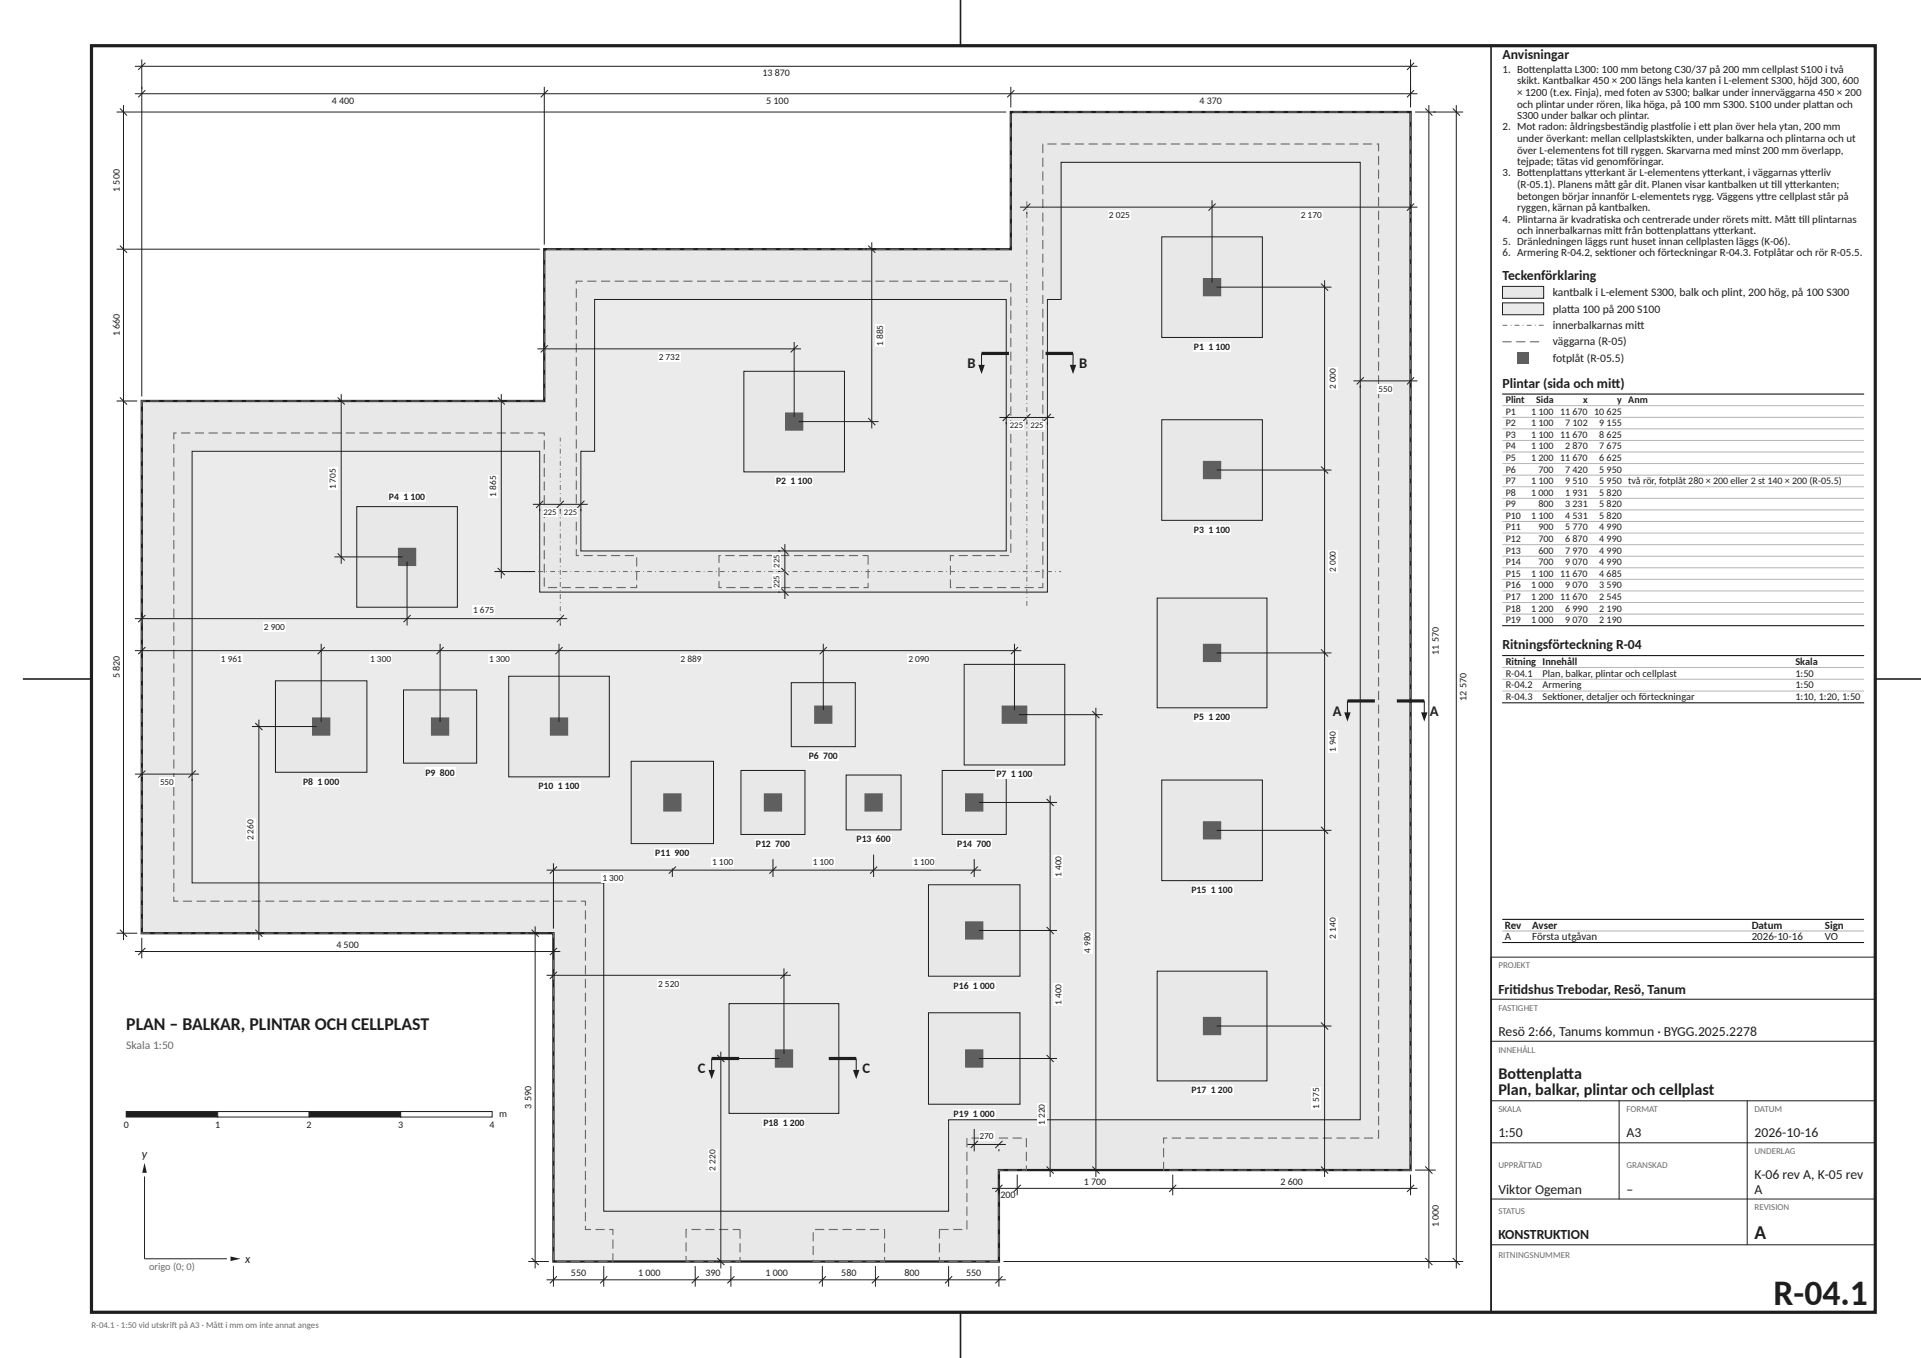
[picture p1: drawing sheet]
<svg xmlns="http://www.w3.org/2000/svg" width="420mm" height="297mm" viewBox="0 0 420 297" stroke-linecap="round" stroke-linejoin="round" font-family="sans-serif">
<path d="M20 10h390v277h-390z" fill="none" stroke="#1e1e1e" stroke-width=".7" stroke-linecap="butt"/>
<path d="M210 0v10M326 10v277M5 148.5h15M410 148.5h10M210 287v10" fill="none" stroke="#1e1e1e" stroke-width=".35"/>
<path d="M31 87.7h88v-33.2h102v-30h87.4v231.4h-90v20h-97.4v-71.8h-90z" fill="#ecebe7"/>
<path d="M31 87.7h88v-33.2h102v-30h87.4v231.4h-90v20h-97.4v-71.8h-90z" fill="#f6e3df" stroke="#1e1e1e" stroke-width=".22"/>
<g fill="#ecebe7" stroke="#1e1e1e" stroke-width=".22">
<path d="M42 98.7h76v30.8h111v-64h3v-30h65.4v209.4h-90v20h-75.4v-71.8h-90z"/>
<path d="M130 65.5h90v55h-93v-21.8h3z"/>
</g>
<g fill="#f6e3df" stroke="#1e1e1e" stroke-width=".22">
<path d="M159.4 219.5h24v24h-24z"/>
<path d="M253 212.4h24v24h-24z"/>
<path d="M253 130.8h24v24h-24z"/>
<path d="M111.2 147.9h22v22h-22z"/>
<path d="M78 110.8h22v22h-22z"/>
<path d="M162.6 81.2h22v22h-22z"/>
<path d="M254 170.6h22v22h-22z"/>
<path d="M210.8 145.3h22v22h-22z"/>
<path d="M254 91.8h22v22h-22z"/>
<path d="M254 51.8h22v22h-22z"/>
<path d="M60.2 148.9h20v20h-20z"/>
<path d="M203 221.5h20v20h-20z"/>
<path d="M203 193.5h20v20h-20z"/>
<path d="M138 166.5h18v18h-18z"/>
<path d="M88.2 150.9h16v16h-16z"/>
<path d="M162 168.5h14v14h-14z"/>
<path d="M173 149.3h14v14h-14z"/>
<path d="M206 168.5h14v14h-14z"/>
<path d="M185 169.5h12v12h-12z"/>
</g>
<path d="M31 87.7h88v-33.2h102v-30h87.4v231.4h-90v20h-97.4v-71.8h-90z" fill="none" stroke="#1e1e1e" stroke-width=".5"/>
<path d="M189.8 121.5v7h-32.6v-7h32.6M121 268.9v-64.8h-90v-116.4h88v-33.2h102v-30h87.4v231.4h-54v-7h47v-217.4h-73.4v97h-20.2v-7h13.2v-60h-95v60h13.2v7h-20.2v-33.8h-81v102.4h90v71.8h6v7h-13v-7M161.8 268.9v7h-11.8v-7h11.8M193.4 268.9v7h-15.6v-7h15.6M205.4 268.9h6v-20h13v7h-6v20h-13v-7" fill="none" stroke="#6b6b6b" stroke-width=".25" stroke-dasharray="2 1" stroke-linecap="butt"/>
<path d="M263 60.8h4v4h-4z" fill="#5a5f66"/>
<path d="M260.9 74.8h8.2v2.1h-8.2z" fill="#fff"/>
<path d="M171.6 90.2h4v4h-4z" fill="#5a5f66"/>
<path d="M169.5 104.2h8.3v2.1h-8.3z" fill="#fff"/>
<path d="M263 100.8h4v4h-4z" fill="#5a5f66"/>
<path d="M260.9 114.8h8.2v2.1h-8.2z" fill="#fff"/>
<path d="M87 119.8h4v4h-4z" fill="#5a5f66"/>
<path d="M84.9 107.7h8.2v2.1h-8.2z" fill="#fff"/>
<path d="M263 140.8h4v4h-4z" fill="#5a5f66"/>
<path d="M260.9 155.8h8.2v2.1h-8.2z" fill="#fff"/>
<path d="M178 154.3h4v4h-4z" fill="#5a5f66"/>
<path d="M176.6 164.3h6.8v2.1h-6.8z" fill="#fff"/>
<path d="M219 154.3h5.6v4h-5.6z" fill="#5a5f66"/>
<path d="M217.7 168.3h8.2v2.1h-8.2z" fill="#fff"/>
<path d="M68.2 156.9h4v4h-4z" fill="#5a5f66"/>
<path d="M66.1 169.9h8.3v2.1h-8.3z" fill="#fff"/>
<path d="M94.2 156.9h4v4h-4z" fill="#5a5f66"/>
<path d="M92.9 167.9h6.7v2.1h-6.7z" fill="#fff"/>
<path d="M120.2 156.9h4v4h-4z" fill="#5a5f66"/>
<path d="M117.5 170.9h9.4v2.1h-9.4z" fill="#fff"/>
<path d="M145 173.5h4v4h-4z" fill="#5a5f66"/>
<path d="M143.1 185.5h7.8v2.1h-7.8z" fill="#fff"/>
<path d="M167 173.5h4v4h-4z" fill="#5a5f66"/>
<path d="M165.1 183.5h7.8v2.1h-7.8z" fill="#fff"/>
<path d="M189 173.5h4v4h-4z" fill="#5a5f66"/>
<path d="M187.1 182.5h7.8v2.1h-7.8z" fill="#fff"/>
<path d="M211 173.5h4v4h-4z" fill="#5a5f66"/>
<path d="M209.1 183.5h7.8v2.1h-7.8z" fill="#fff"/>
<path d="M263 179.6h4v4h-4z" fill="#5a5f66"/>
<path d="M260.3 193.6h9.4v2.1h-9.4z" fill="#fff"/>
<path d="M211 201.5h4v4h-4z" fill="#5a5f66"/>
<path d="M208.3 214.5h9.4v2.1h-9.4z" fill="#fff"/>
<path d="M263 222.4h4v4h-4z" fill="#5a5f66"/>
<path d="M260.3 237.4h9.4v2.1h-9.4z" fill="#fff"/>
<path d="M169.4 229.5h4v4h-4z" fill="#5a5f66"/>
<path d="M166.7 244.5h9.4v2.1h-9.4z" fill="#fff"/>
<path d="M211 229.5h4v4h-4z" fill="#5a5f66"/>
<path d="M208.3 242.5h9.4v2.1h-9.4z" fill="#fff"/>
<g fill="none" stroke="#1e1e1e" stroke-width=".22">
<path d="M29.5 14.5h280.4M31 13v73.7M31.8 19.7l-1.6 1.6M31.8 13.7l-1.6 1.6M119 19v34.5M119.8 19.7l-1.6 1.6M221 19v4.5M221.8 19.7l-1.6 1.6M308.4 13v10.5M309.2 19.7l-1.6 1.6M309.2 13.7l-1.6 1.6M25.5 24.5h194.5"/>
<path d="M26.2 23.7l1.6 1.6M27 23v182.6M29.5 20.5h280.4M309.4 24.5h10.5M311.6 23.7l1.6 1.6M312.4 23v254.4M317.6 23.7l1.6 1.6M318.4 23v254.4M25.5 54.5h92.5M26.2 53.7l1.6 1.6M25.5 87.7h4.5M26.2 86.9l1.6 1.6"/>
<path d="M29.5 169.3h14M31 170.3v.5M31.8 168.5l-1.6 1.6M42 170.3v.5M42.8 168.5l-1.6 1.6M25.5 204.1h4.5M26.2 203.3l1.6 1.6M29.5 208.1h93M31 205.1v4.5M31.8 207.3l-1.6 1.6M115.5 204.1h4.5M116.2 203.3l1.6 1.6"/>
<path d="M117 202.6v74.8M121 205.1v4.5M121.8 207.3l-1.6 1.6M216.9 259.9h93M218.4 256.9v4.5M219.2 259.1l-1.6 1.6M222.4 256.9v4.5M223.2 259.1l-1.6 1.6M256.4 256.9v4.5M257.2 259.1l-1.6 1.6M308.4 256.9v4.5M309.2 259.1l-1.6 1.6"/>
<path d="M309.4 255.9h4.5M311.6 255.1l1.6 1.6M115.5 275.9h4.5M116.2 275.1l1.6 1.6M119.5 279.9h100.4M121 276.9v4.5M121.8 279.1l-1.6 1.6M132 276.9v4.5M132.8 279.1l-1.6 1.6M152 276.9v4.5M152.8 279.1l-1.6 1.6M159.8 276.9v4.5"/>
<path d="M160.6 279.1l-1.6 1.6M179.8 276.9v4.5M180.6 279.1l-1.6 1.6M191.4 276.9v4.5M192.2 279.1l-1.6 1.6M207.4 276.9v4.5M208.2 279.1l-1.6 1.6M218.4 276.9v4.5M219.2 279.1l-1.6 1.6M219.4 275.9h100.5M311.6 275.1l1.6 1.6M317.6 275.1l1.6 1.6"/>
</g>
<path d="M34.8 170.1h3.4v2h-3.4z" fill="#fff"/>
<path d="M295.9 83.3h14M297.4 84.3v.5M298.2 82.5l-1.6 1.6M308.4 84.3v.5M309.2 82.5l-1.6 1.6" fill="none" stroke="#1e1e1e" stroke-width=".22"/>
<path d="M301.2 84.1h3.4v2h-3.4z" fill="#fff"/>
<path d="M218.5 91.3h12M220 92.3v.5M220.8 90.5l-1.6 1.6M224.5 92.3v.5M225.3 90.5l-1.6 1.6M229 92.3v.5M229.8 90.5l-1.6 1.6" fill="none" stroke="#1e1e1e" stroke-width=".22"/>
<g fill="#fff">
<path d="M220.6 92.1h3.3v1.9h-3.3z"/>
<path d="M225.1 92.1h3.3v1.9h-3.3z"/>
</g>
<path d="M116.5 110.3h12M118 111.3v.5M118.8 109.5l-1.6 1.6M122.5 111.3v.5M123.3 109.5l-1.6 1.6M127 111.3v.5M127.8 109.5l-1.6 1.6" fill="none" stroke="#1e1e1e" stroke-width=".22"/>
<g fill="#fff">
<path d="M118.6 111.1h3.3v1.9h-3.3z"/>
<path d="M123.1 111.1h3.3v1.9h-3.3z"/>
</g>
<path d="M170.8 119.7l1.6 1.6M171.6 119v12M170.1 129.5h.5M170.1 125h.5M170.1 120.5h.5M170.8 128.7l1.6 1.6M170.8 124.2l1.6 1.6" fill="none" stroke="#1e1e1e" stroke-width=".22"/>
<g fill="#fff">
<path d="M168.9 125.6h1.9v3.3h-1.9z"/>
<path d="M168.9 121.1h1.9v3.3h-1.9z"/>
</g>
<path d="M115 125h117M122.5 136.3v-40.6M224.5 132.5v-89.2" fill="none" stroke="#6b6b6b" stroke-width=".22" stroke-dasharray="1.1 .7 .2 .7" stroke-linecap="butt"/>
<g fill="none" stroke="#1e1e1e" stroke-width=".22">
<path d="M266 62.8h25.1M288.8 62l1.6 1.6M289.6 61.3v196.1M266 102.8h25.1M288.8 102l1.6 1.6M266 142.8h25.1M288.8 142l1.6 1.6M266 181.6h25.1M288.8 180.8l1.6 1.6M266 224.4h25.1M288.8 223.6l1.6 1.6M288.1 255.9h.5"/>
<path d="M288.8 255.1l1.6 1.6"/>
</g>
<g fill="#fff">
<path d="M286.8 237.7h2v4.9h-2z"/>
<path d="M290.4 200.5h2v5h-2z"/>
<path d="M290.4 159.7h2v5h-2z"/>
<path d="M290.4 120.3h2v5h-2z"/>
<path d="M290.4 80.3h2v5h-2z"/>
</g>
<path d="M223 45.3h86.9M224.5 46.3v.5M225.3 44.5l-1.6 1.6M265 43.8v18M265.8 44.5l-1.6 1.6M308.4 46.3v.5M309.2 44.5l-1.6 1.6" fill="none" stroke="#1e1e1e" stroke-width=".22"/>
<g fill="#fff">
<path d="M242.3 46.1h4.9v2h-4.9z"/>
<path d="M284.2 46.1h5v2h-5z"/>
</g>
<path d="M214 175.5h17.1M228.8 174.7l1.6 1.6M229.6 174v83.4M214 203.5h17.1M228.8 202.7l1.6 1.6M214 231.5h17.1M228.8 230.7l1.6 1.6M228.1 255.9h.5M228.8 255.1l1.6 1.6" fill="none" stroke="#1e1e1e" stroke-width=".22"/>
<g fill="#fff">
<path d="M226.8 241.2h2v5h-2z"/>
<path d="M230.4 215h2v5h-2z"/>
<path d="M230.4 187h2v5h-2z"/>
</g>
<path d="M222.8 156.3h18.3M238.8 155.5l1.6 1.6M239.6 154.8v102.6M238.1 255.9h.5M238.8 255.1l1.6 1.6" fill="none" stroke="#1e1e1e" stroke-width=".22"/>
<path d="M236.8 203.6h2v5h-2z" fill="#fff"/>
<path d="M211.5 250.3h8.4M213 246.9v4.9M213.8 249.5l-1.6 1.6M218.4 251.3v.5M219.2 249.5l-1.6 1.6" fill="none" stroke="#1e1e1e" stroke-width=".22"/>
<path d="M214 247.5h3.4v2h-3.4z" fill="#fff"/>
<path d="M156.1 231.5h14.3M156.8 230.7l1.6 1.6M157.6 230v47.4M156.1 275.9h.5M156.8 275.1l1.6 1.6" fill="none" stroke="#1e1e1e" stroke-width=".22"/>
<path d="M154.8 251.2h2v5h-2z" fill="#fff"/>
<path d="M119.5 213.3h53.4M121 214.3v.5M121.8 212.5l-1.6 1.6M171.4 211.8v18.7M172.2 212.5l-1.6 1.6" fill="none" stroke="#1e1e1e" stroke-width=".22"/>
<path d="M143.7 214.1h5v2h-5z" fill="#fff"/>
<path d="M119.5 190.3h95M121 188.8v14.3M121.8 189.5l-1.6 1.6M147 189.9v1.9M147.8 189.5l-1.6 1.6M169 187.9v3.9M169.8 189.5l-1.6 1.6M191 186.9v4.9M191.8 189.5l-1.6 1.6M213 187.9v3.9M213.8 189.5l-1.6 1.6" fill="none" stroke="#1e1e1e" stroke-width=".22"/>
<g fill="#fff">
<path d="M131.5 191.1h5v2h-5z"/>
<path d="M155.5 187.5h5v2h-5z"/>
<path d="M177.5 187.5h5v2h-5z"/>
<path d="M199.5 187.5h5v2h-5z"/>
</g>
<g fill="none" stroke="#1e1e1e" stroke-width=".22">
<path d="M29.5 142.3h193.8M31 143.3v.5M31.8 141.5l-1.6 1.6M70.2 140.8v17.1M71 141.5l-1.6 1.6M96.2 140.8v17.1M97 141.5l-1.6 1.6M122.2 140.8v17.1M123 141.5l-1.6 1.6M180 140.8v14.5M180.8 141.5l-1.6 1.6M221.8 140.8v14.5"/>
<path d="M222.6 141.5l-1.6 1.6"/>
</g>
<g fill="#fff">
<path d="M48.1 143.1h5v2h-5z"/>
<path d="M80.7 143.1h5v2h-5z"/>
<path d="M106.7 143.1h5v2h-5z"/>
<path d="M148.6 143.1h5v2h-5z"/>
<path d="M198.4 143.1h5v2h-5z"/>
</g>
<path d="M55.1 158.9h14.1M55.8 158.1l1.6 1.6M56.6 157.4v48.2M55.1 204.1h.5M55.8 203.3l1.6 1.6" fill="none" stroke="#1e1e1e" stroke-width=".22"/>
<path d="M53.8 179h2v5h-2z" fill="#fff"/>
<path d="M29.5 135.3h94.5M31 136.3v.5M31.8 134.5l-1.6 1.6M89 122.8v14M89.8 134.5l-1.6 1.6M122.5 136.3v.5M123.3 134.5l-1.6 1.6" fill="none" stroke="#1e1e1e" stroke-width=".22"/>
<g fill="#fff">
<path d="M57.5 136.1h5v2h-5z"/>
<path d="M103.3 132.5h4.9v2h-4.9z"/>
</g>
<path d="M73.1 87.7h.5M73.8 86.9l1.6 1.6M74.6 86.2v37.1M73.1 121.8h14.9M73.8 121l1.6 1.6" fill="none" stroke="#1e1e1e" stroke-width=".22"/>
<path d="M71.8 102.3h2v4.9h-2z" fill="#fff"/>
<path d="M108.1 87.7h.5M108.8 86.9l1.6 1.6M109.6 86.2v40.3M108.1 125h8.9M108.8 124.2l1.6 1.6" fill="none" stroke="#1e1e1e" stroke-width=".22"/>
<path d="M106.8 103.9h2v4.9h-2z" fill="#fff"/>
<path d="M117.5 76.3h57.6M119 77.3v.5M119.8 75.5l-1.6 1.6M173.6 74.8v16.4M174.4 75.5l-1.5 1.6" fill="none" stroke="#1e1e1e" stroke-width=".22"/>
<path d="M143.8 77.1h5v2h-5z" fill="#fff"/>
<path d="M189.1 54.5h.5M189.8 53.7l1.6 1.6M190.6 53v40.7M174.6 92.2h17.5M189.8 91.4l1.6 1.6" fill="none" stroke="#1e1e1e" stroke-width=".22"/>
<path d="M191.4 70.9h2v4.9h-2z" fill="#fff"/>
<path d="M294.6 153.3h6" fill="none" stroke="#1e1e1e" stroke-width=".7" stroke-linecap="butt"/>
<path d="M294.6 153.3v2.7" fill="none" stroke="#1e1e1e" stroke-width=".22"/>
<path d="M293.9 155.8h1.4l-.7 2z" fill="#1e1e1e"/>
<path d="M305.4 153.3h6" fill="none" stroke="#1e1e1e" stroke-width=".7" stroke-linecap="butt"/>
<path d="M311.4 153.3v2.7" fill="none" stroke="#1e1e1e" stroke-width=".22"/>
<path d="M310.7 155.8h1.4l-.7 2z" fill="#1e1e1e"/>
<path d="M214.6 77.3h6" fill="none" stroke="#1e1e1e" stroke-width=".7" stroke-linecap="butt"/>
<path d="M214.6 77.3v2.7" fill="none" stroke="#1e1e1e" stroke-width=".22"/>
<path d="M213.9 79.8h1.4l-.7 2z" fill="#1e1e1e"/>
<path d="M228.6 77.3h6" fill="none" stroke="#1e1e1e" stroke-width=".7" stroke-linecap="butt"/>
<path d="M234.6 77.3v2.7" fill="none" stroke="#1e1e1e" stroke-width=".22"/>
<path d="M233.9 79.8h1.4l-.7 2z" fill="#1e1e1e"/>
<path d="M155.6 231.5h6" fill="none" stroke="#1e1e1e" stroke-width=".7" stroke-linecap="butt"/>
<path d="M155.6 231.5v2.7" fill="none" stroke="#1e1e1e" stroke-width=".22"/>
<path d="M154.9 234h1.4l-.7 2z" fill="#1e1e1e"/>
<path d="M181.2 231.5h6" fill="none" stroke="#1e1e1e" stroke-width=".7" stroke-linecap="butt"/>
<path d="M187.2 231.5v2.7" fill="none" stroke="#1e1e1e" stroke-width=".22"/>
<path d="M186.5 234h1.4l-.7 2z" fill="#1e1e1e"/>
<path d="M31.6 275.3h18" fill="none" stroke="#1e1e1e" stroke-width=".22"/>
<path d="M50.4 274.8l2.2 .5-2.2 .5z" fill="#1e1e1e"/>
<path d="M31.6 257.3v18" fill="none" stroke="#1e1e1e" stroke-width=".22"/>
<path d="M31.6 254.3l.5 2.2h-1z" fill="#1e1e1e"/>
<path d="M27.6 243.1h20v1.2h-20z" fill="#1e1e1e" stroke="#1e1e1e" stroke-width=".22"/>
<path d="M47.6 243.1h20v1.2h-20z" fill="#fff" stroke="#1e1e1e" stroke-width=".22"/>
<path d="M67.6 243.1h20v1.2h-20z" fill="#1e1e1e" stroke="#1e1e1e" stroke-width=".22"/>
<path d="M87.6 243.1h20v1.2h-20z" fill="#fff" stroke="#1e1e1e" stroke-width=".22"/>
<path d="M328.5 62.6h9v2.6h-9z" fill="#f6e3df" stroke="#1e1e1e" stroke-width=".22"/>
<path d="M328.5 66.2h9v2.6h-9z" fill="#ecebe7" stroke="#1e1e1e" stroke-width=".22"/>
<path d="M328.5 71.1h9" fill="none" stroke="#6b6b6b" stroke-width=".22" stroke-dasharray="1.1 .7 .2 .7" stroke-linecap="butt"/>
<path d="M328.5 74.7h9" fill="none" stroke="#6b6b6b" stroke-width=".25" stroke-dasharray="2 1" stroke-linecap="butt"/>
<path d="M331.7 77h2.6v2.6h-2.6z" fill="#5a5f66"/>
<g fill="none" stroke="#b4b4b4" stroke-width=".22">
<path d="M328.5 88.7h79M328.5 91.3h79M328.5 93.8h79M328.5 96.3h79M328.5 98.9h79M328.5 101.4h79M328.5 103.9h79M328.5 106.5h79M328.5 109h79M328.5 111.5h79M328.5 114.1h79M328.5 116.6h79"/>
<path d="M328.5 119.1h79M328.5 121.6h79M328.5 124.2h79M328.5 126.7h79M328.5 129.2h79M328.5 131.8h79M328.5 134.3h79M328.5 146h79M328.5 148.6h79M328.5 151.1h79M328.5 203.6h79"/>
</g>
<path d="M328.4 86.2h79.2M328.4 136.8h79.2M328.4 143.4h79.2M328.4 153.7h79.2M328.4 201.1h79.2M328.4 206.1h79.2" fill="none" stroke="#000" stroke-width=".22"/>
<path d="M325.9 209.3h84.2M325.9 218.5h84.2M326 209.3v77.8M410 209.3v77.8M325.9 227.7h84.2M325.9 240.8h84.2M325.9 249.9h84.2M354 240.7v21.6M382 240.7v31.6M325.9 262.2h84.2M325.9 272.2h84.2M325.9 287h84.2" fill="none" stroke="#1e1e1e" stroke-width=".22"/>
<text font-size="7.8" fill="#1e1e1e" x="387.8" y="285.4">R-04.1</text>
<text font-size="4.2" fill="#1e1e1e" x="383.6" y="271">A</text>
<text font-size="3.9" fill="#1e1e1e" x="27.6" y="225.3">PLAN – BALKAR, PLINTAR OCH CELLPLAST</text>
<g font-size="3.5" fill="#1e1e1e">
<text x="327.6" y="236.1">Bot</text>
<text x="327.6" y="239.6">Plan, balkar, plintar och cellplast</text>
<text x="331.5" y="236.1">tenplat</text>
<text x="341.9" y="236.1">ta</text>
</g>
<g font-size="3.2" fill="#1e1e1e">
<text x="211.5" y="80.5">B</text>
<text x="235.9" y="80.5">B</text>
<text x="291.4" y="156.5">A</text>
<text x="312.6" y="156.5">A</text>
<text x="152.6" y="234.7">C</text>
<text x="188.6" y="234.7">C</text>
</g>
<g font-size="3" fill="#1e1e1e">
<text x="328.5" y="12.9">Anvisningar</text>
<text x="328.5" y="61.2">Teckenförklaring</text>
<text x="328.5" y="84.8">Plintar (sida och mit</text>
<text x="352.3" y="84.8">t)</text>
<text x="328.5" y="142">Ritningsförteckning R-⁠04</text>
<text x="327.6" y="217.3">Frit</text>
<text x="330.8" y="217.3">idshus Trebodar, Resö, Tanum</text>
<text x="327.6" y="226.5">Resö 2:66, Tanums kommun · BYGG.2025.2278</text>
<text x="327.6" y="248.7">1:50</text>
<text x="355.6" y="248.7">A3</text>
<text x="383.6" y="248.7">2026-10-16</text>
<text x="383.6" y="257.9">K-06 rev A, K-05 rev</text>
<text x="327.6" y="261">Viktor Ogeman</text>
<text x="355.6" y="261">–</text>
<text x="383.6" y="261">A</text>
<text x="327.6" y="271">KONSTRUKTION</text>
</g>
<g font-size="2.6" fill="#1e1e1e">
<text x="31" y="253.3">y</text>
<text x="53.6" y="276.1">x</text>
</g>
<g font-size="2.5" fill="#1e1e1e">
<text x="339.5" y="64.8">kantbalk i L-⁠element S300, balk och plint, 200 hög, på 100 S300</text>
<text x="339.5" y="68.4">plat</text>
<text x="339.5" y="72">innerbalkarnas mit</text>
<text x="342.6" y="68.4">ta 100 på 200 S100</text>
<text x="358" y="72">t</text>
<text x="339.5" y="75.6">väggarna (R-⁠05)</text>
<text x="339.5" y="79.2">fotplåt (R-⁠05.5)</text>
</g>
<text font-size="2.5" fill="#6b6b6b" x="27.6" y="229.5">Skala 1:50</text>
<g font-size="2.4" fill="#1e1e1e">
<text x="328.5" y="15.9">1. Bot</text>
<text x="334.3" y="15.9">tenplat</text>
<text x="341.1" y="15.9">ta L300: 100 mm betong C30/⁠37 på 200 mm cellplast S100 i två</text>
<text x="331.7" y="18.4">skikt. Kantbalkar 450 × 200 längs hela kanten i L-⁠element S300, höjd 300, 600</text>
<text x="331.7" y="21">× 1200 (t.ex. Finja), med foten av S300; balkar under innerväggarna 450 × 200</text>
<text x="331.7" y="23.5">och plintar under rören, lika höga, på 100 mm S300. S100 under plat</text>
<text x="397.2" y="23.5">tan och</text>
<text x="328.5" y="28.5">2. Mot radon: åldringsbeständig plast</text>
<text x="331.7" y="26.1">S300 under balkar och plintar.</text>
<text x="364.8" y="28.5">folie i et</text>
<text x="372.6" y="28.5">t plan över hela ytan, 200 mm</text>
<text x="331.7" y="31.1">under överkant: mellan cellplastskikten, under balkarna och plintarna och ut</text>
<text x="331.7" y="33.6">över L-⁠elementens fot t</text>
<text x="353.6" y="33.6">ill ryggen. Skarvarna med minst 200 mm överlapp,</text>
<text x="328.5" y="38.6">3. Bot</text>
<text x="331.7" y="36.1">tejpade; tätas vid genomföringar.</text>
<text x="331.7" y="41.1">(R-⁠05.1). Planens måt</text>
<text x="334.3" y="38.6">tenplat</text>
<text x="341.1" y="38.6">tans yt</text>
<text x="347.6" y="38.6">terkant är L-⁠elementens yt</text>
<text x="351.7" y="41.1">t går dit. Planen visar kantbalken ut t</text>
<text x="373.3" y="38.6">terkant, i väggarnas yt</text>
<text x="387.3" y="41.1">ill yt</text>
<text x="391.3" y="41.1">terkanten;</text>
<text x="394.7" y="38.6">terliv</text>
<text x="331.7" y="43.7">betongen börjar innanför L-⁠elementets rygg. Väggens yt</text>
<text x="331.7" y="46.2">ryggen, kärnan på kantbalken.</text>
<text x="385" y="43.7">tre cellplast står på</text>
<text x="328.5" y="48.7">4. Plintarna är kvadrat</text>
<text x="328.5" y="53.7">5. Dränledningen läggs runt huset innan cellplasten läggs (K-⁠06).</text>
<text x="331.7" y="51.2">och innerbalkarnas mit</text>
<text x="350" y="48.7">iska och centrerade under rörets mit</text>
<text x="353.2" y="51.2">t från bot</text>
<text x="362.3" y="51.2">tenplat</text>
<text x="369.2" y="51.2">tans yt</text>
<text x="375.6" y="51.2">terkant.</text>
<text x="385.4" y="48.7">t. Måt ill plintarnas</text>
<text x="391.2" y="48.7">t t</text>
<text x="328.5" y="56.1">6. Armering R-⁠04.2, sekt</text>
<text x="352" y="56.1">ioner och förteckningar R-⁠04.3. Fotplåtar och rör R-⁠05.5.</text>
<text x="329" y="203.1">Rev</text>
<text x="335" y="203.1">Avser</text>
<text x="383" y="203.1">Datum</text>
<text x="399" y="203.1">Sign</text>
<text x="329" y="205.6">A</text>
<text x="335" y="205.6">Första utgåvan</text>
<text x="383" y="205.6">2026-10-16</text>
<text x="399" y="205.6">VO</text>
</g>
<g font-size="2.3" fill="#1e1e1e">
<text x="329.2" y="145.4">Ritning Innehåll</text>
<text x="329.2" y="148">R-⁠04.1</text>
<text x="337.3" y="148">Plan, balkar, plintar och cellplast</text>
<text x="392.5" y="145.4">Skala</text>
<text x="392.5" y="148">1:50</text>
<text x="329.2" y="150.6">R-⁠04.2</text>
<text x="329.2" y="153.1">R-⁠04.3</text>
<text x="337.3" y="150.6">Armering</text>
<text x="337.3" y="153.1">Sekt</text>
<text x="340.4" y="153.1">ioner, detaljer och förteckningar</text>
<text x="392.5" y="150.6">1:50</text>
<text x="392.5" y="153.1">1:10, 1:20, 1:50</text>
</g>
<text font-size="2.3" fill="#6b6b6b" x="32.6" y="277.7">origo (0; 0)</text>
<g font-size="2.2" fill="#1e1e1e">
<text x="166.7" y="16.7">13 870</text>
<text x="72.5" y="22.7">4 400</text>
<text x="167.5" y="22.7">5 100</text>
<text x="262.2" y="22.7">4 370</text>
<text x="26.2" y="42" transform="rotate(-90 26.2 42)">1 500</text>
<text x="26.2" y="73.6" transform="rotate(-90 26.2 73.6)">1 660</text>
<text x="329.2" y="88.2">Plint</text>
<text x="335.9" y="88.2">Sida</text>
<text x="346.1" y="88.2">x</text>
<text x="353.6" y="88.2">y Anm</text>
<text x="329.2" y="90.7">P1</text>
<text x="329.2" y="93.2">P2</text>
<text x="329.2" y="95.8">P3</text>
<text x="334.8" y="90.7">1 100</text>
<text x="334.8" y="93.2">1 100</text>
<text x="334.8" y="95.8">1 100</text>
<text x="341.1" y="90.7">11 670</text>
<text x="341.1" y="95.8">11 670</text>
<text x="342.2" y="93.2">7 102</text>
<text x="348.6" y="90.7">10 625</text>
<text x="349.7" y="93.2">9 155</text>
<text x="349.7" y="95.8">8 625</text>
<text x="329.2" y="98.3">P4</text>
<text x="329.2" y="100.8">P5</text>
<text x="334.8" y="98.3">1 100</text>
<text x="334.8" y="100.8">1 200</text>
<text x="341.1" y="100.8">11 670</text>
<text x="342.2" y="98.3">2 870</text>
<text x="349.7" y="98.3">7 675</text>
<text x="349.7" y="100.8">6 625</text>
<text x="329.2" y="103.4">P6</text>
<text x="329.2" y="105.9">P7</text>
<text x="334.8" y="105.9">1 100</text>
<text x="336.4" y="103.4">700</text>
<text x="342.2" y="103.4">7 420</text>
<text x="342.2" y="105.9">9 510</text>
<text x="349.7" y="103.4">5 950</text>
<text x="349.7" y="105.9">5 950 två rör, fotplåt 280 × 200 eller 2 st 140 × 200 (R-⁠05.5)</text>
<text x="329.2" y="108.4">P8</text>
<text x="329.2" y="111">P9</text>
<text x="329.2" y="113.5">P10</text>
<text x="334.8" y="108.4">1 000</text>
<text x="334.8" y="113.5">1 100</text>
<text x="336.4" y="111">800</text>
<text x="342.2" y="108.4">1 931</text>
<text x="342.2" y="111">3 231</text>
<text x="342.2" y="113.5">4 531</text>
<text x="349.7" y="108.4">5 820</text>
<text x="349.7" y="111">5 820</text>
<text x="349.7" y="113.5">5 820</text>
<text x="329.2" y="116">P11</text>
<text x="329.2" y="118.6">P12</text>
<text x="336.4" y="116">900</text>
<text x="336.4" y="118.6">700</text>
<text x="342.2" y="116">5 770</text>
<text x="342.2" y="118.6">6 870</text>
<text x="349.7" y="116">4 990</text>
<text x="349.7" y="118.6">4 990</text>
<text x="329.2" y="121.1">P13</text>
<text x="329.2" y="123.6">P14</text>
<text x="336.4" y="121.1">600</text>
<text x="336.4" y="123.6">700</text>
<text x="342.2" y="121.1">7 970</text>
<text x="342.2" y="123.6">9 070</text>
<text x="349.7" y="121.1">4 990</text>
<text x="349.7" y="123.6">4 990</text>
<text x="329.2" y="126.1">P15</text>
<text x="329.2" y="128.7">P16</text>
<text x="329.2" y="131.2">P17</text>
<text x="334.8" y="126.1">1 100</text>
<text x="334.8" y="128.7">1 000</text>
<text x="334.8" y="131.2">1 200</text>
<text x="341.1" y="126.1">11 670</text>
<text x="341.1" y="131.2">11 670</text>
<text x="342.2" y="128.7">9 070</text>
<text x="349.7" y="126.1">4 685</text>
<text x="349.7" y="128.7">3 590</text>
<text x="349.7" y="131.2">2 545</text>
<text x="329.2" y="133.7">P18</text>
<text x="329.2" y="136.3">P19</text>
<text x="334.8" y="133.7">1 200</text>
<text x="334.8" y="136.3">1 000</text>
<text x="342.2" y="133.7">6 990</text>
<text x="342.2" y="136.3">9 070</text>
<text x="349.7" y="133.7">2 190</text>
<text x="349.7" y="136.3">2 190</text>
<text x="314.6" y="143.2" transform="rotate(-90 314.6 143.2)">11 570</text>
<text x="26.2" y="148.4" transform="rotate(-90 26.2 148.4)">5 820</text>
<text x="320.6" y="153.2" transform="rotate(-90 320.6 153.2)">12 570</text>
<text x="73.5" y="207.3">4 500</text>
<text x="109.1" y="244.4">m</text>
<text x="116.2" y="242.5" transform="rotate(-90 116.2 242.5)">3 590</text>
<text x="27" y="246.7">0</text>
<text x="47" y="246.7">1</text>
<text x="67" y="246.7">2</text>
<text x="87" y="246.7">3</text>
<text x="107" y="246.7">4</text>
<text x="218.7" y="262.1">200</text>
<text x="236.9" y="259.1">1 700</text>
<text x="279.9" y="259.1">2 600</text>
<text x="314.6" y="268.4" transform="rotate(-90 314.6 268.4)">1 000</text>
<text x="124.8" y="279.1">550</text>
<text x="139.5" y="279.1">1 000</text>
<text x="154.2" y="279.1">390</text>
<text x="167.3" y="279.1">1 000</text>
<text x="183.9" y="279.1">580</text>
<text x="197.7" y="279.1">800</text>
<text x="211.2" y="279.1">550</text>
</g>
<g font-size="2.1" fill="#1e1e1e">
<text x="261" y="76.5">P1 1 100</text>
<text x="169.7" y="105.9">P2 1 100</text>
<text x="85" y="109.4">P4 1 100</text>
<text x="261" y="116.5">P3 1 100</text>
<text x="261" y="157.5">P5 1 200</text>
<text x="176.8" y="166">P6 700</text>
<text x="66.3" y="171.6">P8 1 000</text>
<text x="93" y="169.6">P9 800</text>
<text x="117.7" y="172.6">P10 1 100</text>
<text x="217.8" y="170">P7 1 100</text>
<text x="165.3" y="185.2">P12 700</text>
<text x="187.3" y="184.2">P13 600</text>
<text x="209.3" y="185.2">P14 700</text>
<text x="143.3" y="187.2">P11 900</text>
<text x="260.5" y="195.3">P15 1 100</text>
<text x="208.5" y="216.2">P16 1 000</text>
<text x="260.5" y="239.1">P17 1 200</text>
<text x="208.5" y="244.2">P19 1 000</text>
<text x="166.9" y="246.2">P18 1 200</text>
</g>
<g font-size="2" fill="#1e1e1e">
<text x="242.4" y="47.8">2 025</text>
<text x="284.4" y="47.8">2 170</text>
<text x="193.1" y="75.7" transform="rotate(-90 193.1 75.7)">1 885</text>
<text x="144" y="78.8">2 732</text>
<text x="292.1" y="85.1" transform="rotate(-90 292.1 85.1)">2 000</text>
<text x="301.4" y="85.7">550</text>
<text x="73.4" y="107.1" transform="rotate(-90 73.4 107.1)">1 705</text>
<text x="108.4" y="108.7" transform="rotate(-90 108.4 108.7)">1 865</text>
<text x="292.1" y="125.1" transform="rotate(-90 292.1 125.1)">2 000</text>
<text x="57.7" y="137.8">2 900</text>
<text x="103.4" y="134.1">1 675</text>
<text x="48.3" y="144.8">1 961</text>
<text x="80.9" y="144.8">1 300</text>
<text x="106.9" y="144.8">1 300</text>
<text x="148.8" y="144.8">2 889</text>
<text x="198.6" y="144.8">2 090</text>
<text x="292.1" y="164.5" transform="rotate(-90 292.1 164.5)">1 940</text>
<text x="35" y="171.7">550</text>
<text x="55.4" y="183.8" transform="rotate(-90 55.4 183.8)">2 260</text>
<text x="155.7" y="189.1">1 100</text>
<text x="177.7" y="189.1">1 100</text>
<text x="199.7" y="189.1">1 100</text>
<text x="232.1" y="191.8" transform="rotate(-90 232.1 191.8)">1 400</text>
<text x="131.7" y="192.8">1 300</text>
<text x="238.4" y="208.4" transform="rotate(-90 238.4 208.4)">4 980</text>
<text x="292.1" y="205.3" transform="rotate(-90 292.1 205.3)">2 140</text>
<text x="143.9" y="215.8">2 520</text>
<text x="232.1" y="219.8" transform="rotate(-90 232.1 219.8)">1 400</text>
<text x="288.4" y="242.5" transform="rotate(-90 288.4 242.5)">1 575</text>
<text x="214.1" y="249.1">270</text>
<text x="228.4" y="246" transform="rotate(-90 228.4 246)">1 220</text>
<text x="156.4" y="256" transform="rotate(-90 156.4 256)">2 220</text>
</g>
<g font-size="2" fill="#6b6b6b">
<text x="327.6" y="211.8">PROJEKT</text>
<text x="327.6" y="221">FASTIGHET</text>
<text x="327.6" y="230.2">INNEHÅLL</text>
<text x="327.6" y="243.2">SKALA</text>
<text x="355.6" y="243.2">FORMAT</text>
<text x="383.6" y="243.2">DATUM</text>
<text x="327.6" y="255.5">UPPRÄTTAD</text>
<text x="355.6" y="255.5">GRANSKAD</text>
<text x="383.6" y="252.4">UNDERLAG</text>
<text x="327.6" y="265.5">STATUS</text>
<text x="383.6" y="264.7">REVISION</text>
<text x="327.6" y="275.1">RITNINGSNUMMER</text>
</g>
<g font-size="1.9" fill="#1e1e1e">
<text x="220.8" y="93.7">225</text>
<text x="225.3" y="93.7">225</text>
<text x="118.8" y="112.7">225</text>
<text x="123.3" y="112.7">225</text>
<text x="170.4" y="124.2" transform="rotate(-90 170.4 124.2)">225</text>
<text x="170.4" y="128.7" transform="rotate(-90 170.4 128.7)">225</text>
</g>
<g font-size="1.9" fill="#6b6b6b">
<text x="20" y="290.4">R-04.1 · 1:50 vid utskrif</text>
<text x="37.6" y="290.4">t på A3 · Måt</text>
<text x="47.6" y="290.4">t i mm om inte annat anges</text>
</g>
</svg>
